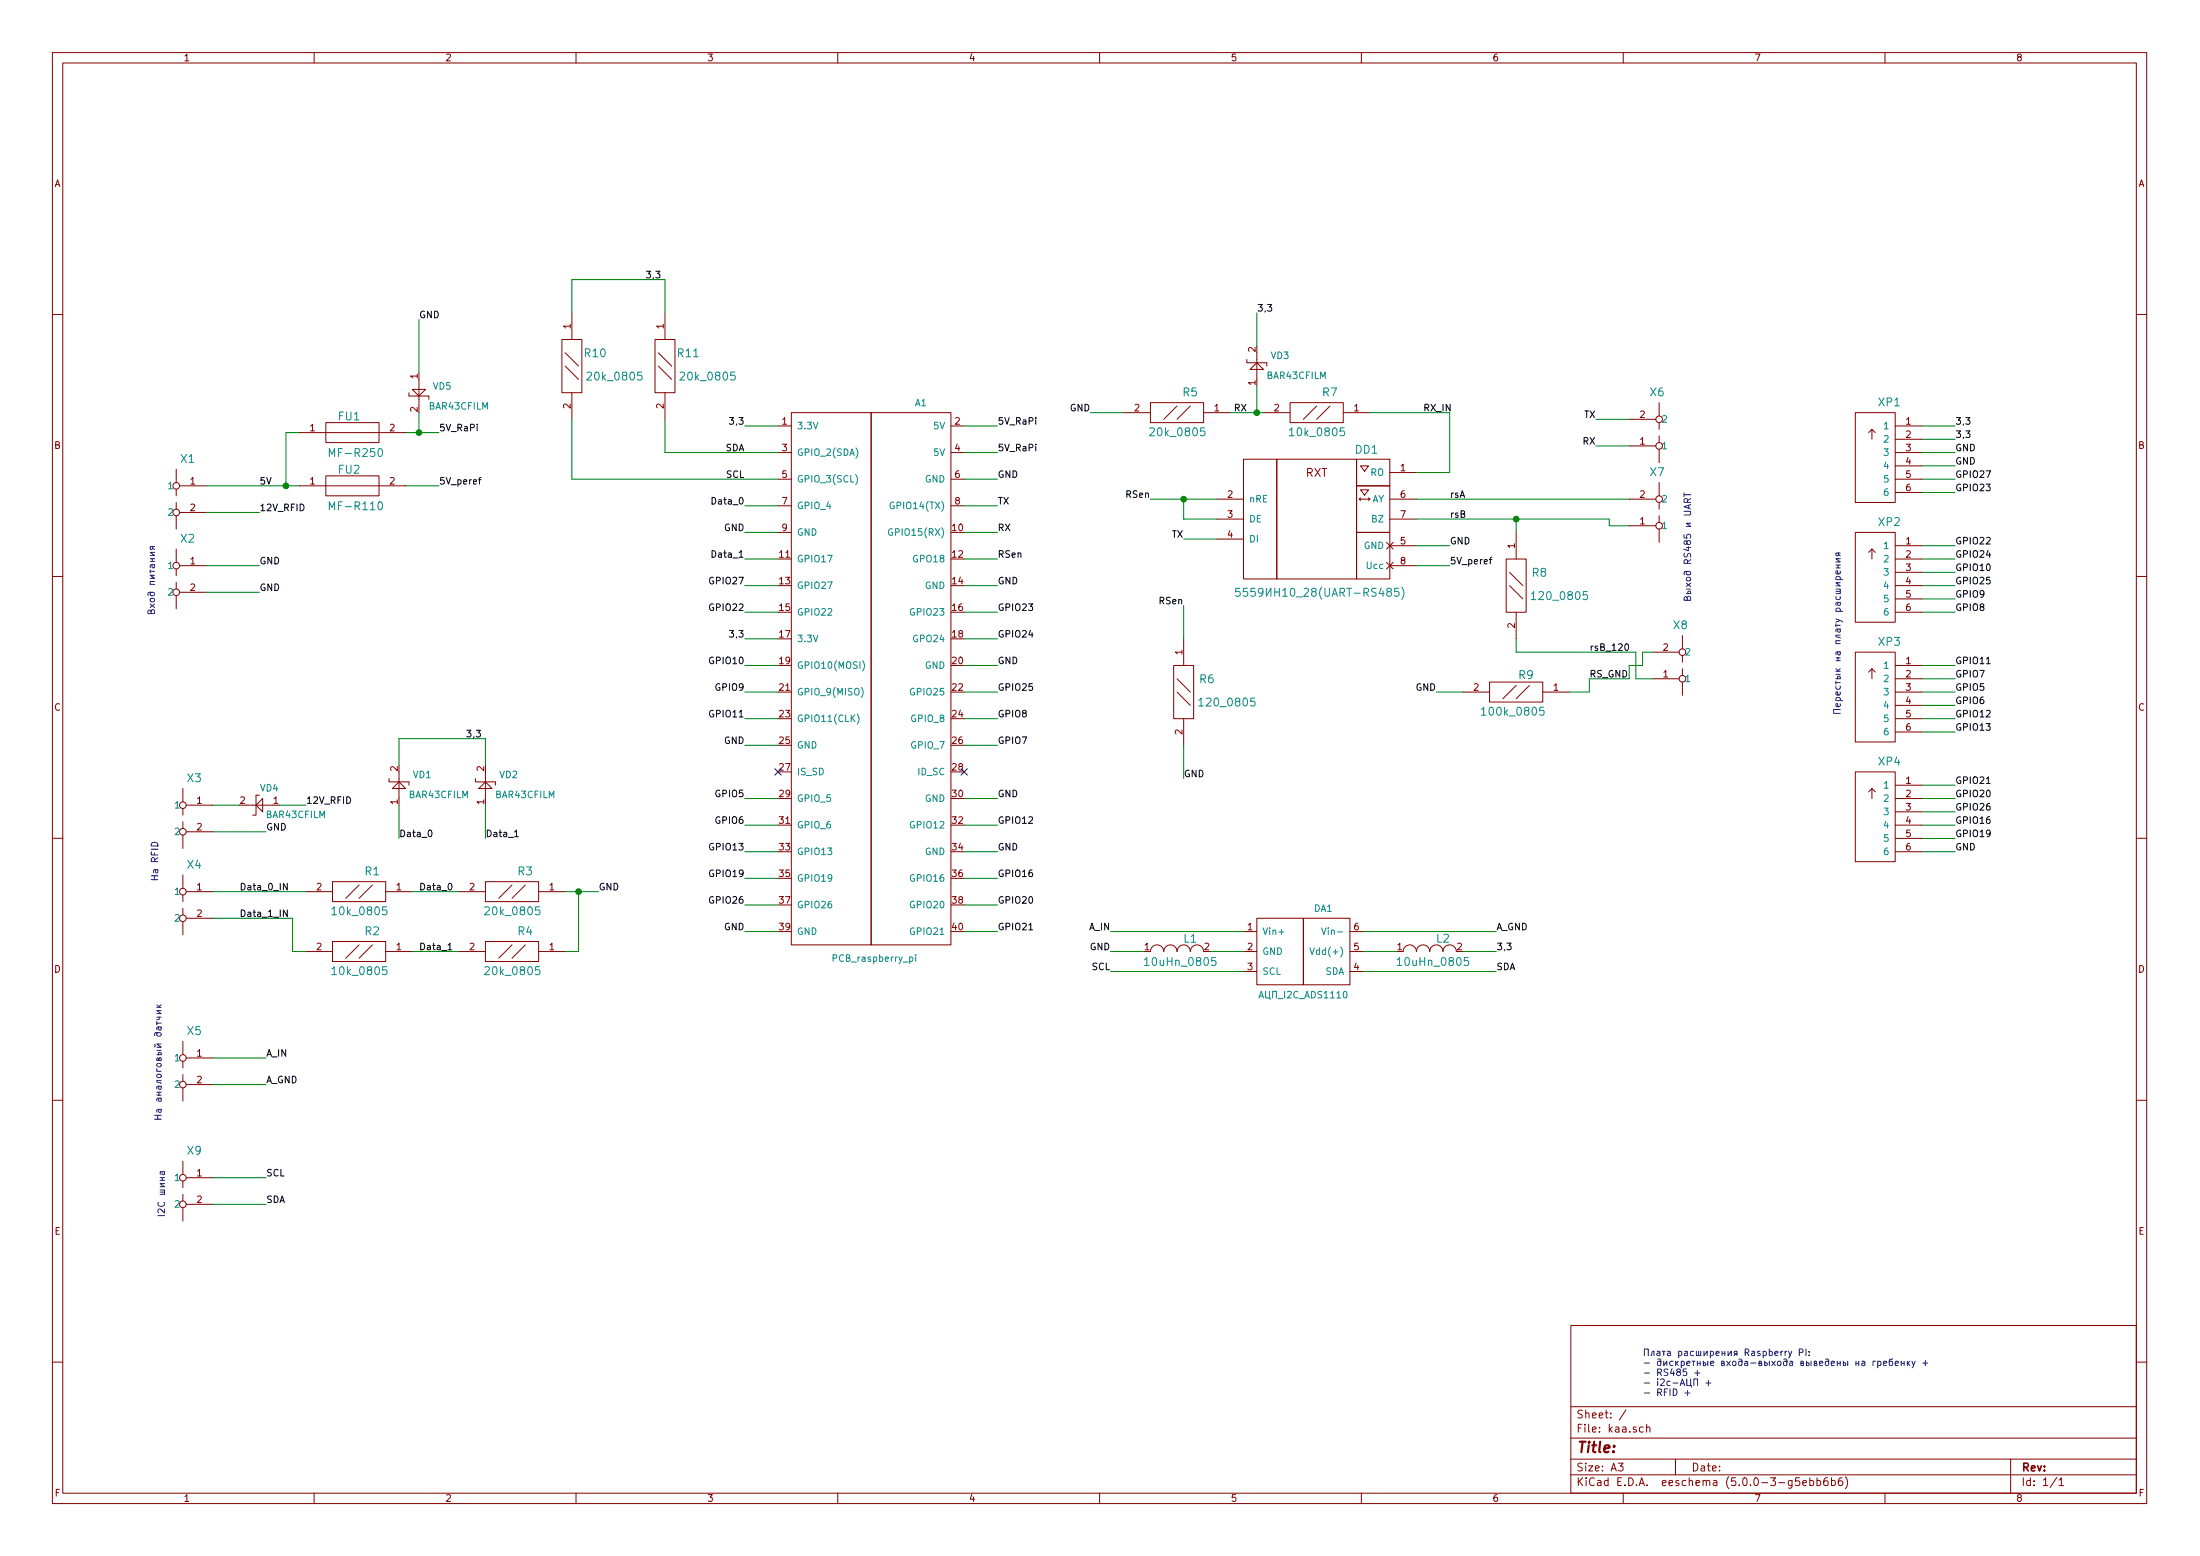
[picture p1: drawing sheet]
<svg xmlns="http://www.w3.org/2000/svg" width="420mm" height="297mm" viewBox="0 0 420 297" stroke-linecap="round" stroke-linejoin="round" font-family="sans-serif">
<g fill="none" stroke="#840000" stroke-width=".19">
<path d="M10 10h400v277h-400zM12 12h396v273.1h-396zM60 10v2M110 10v2M160 10v2M210 10v2M260 10v2M310 10v2M360 10v2M109.2 59.7v5.1M127 59.7v5.1M10 60h2"/>
<path d="M78.1 75v.6h3.8v.6M78.7 74.3h2.6l-1.3 1.3zM80 72.4v5.1M107.3 64.8h3.8v10.2h-3.8zM107.9 67.3l2.6 2.6M107.9 69.9l2.6 2.5M109.2 75v5M125.1 64.8h3.8v10.2h-3.8zM125.7 67.3l2.6 2.6M125.7 69.9l2.6 2.5M127 75v5M151.1 78.8h15.3v101.6h-15.3z"/>
<path d="M166.4 78.8h15.2v101.6h-15.2zM214.6 78.8h5.1M219.7 76.9h10.2v3.8h-10.2zM224.8 77.5l-2.6 2.5M227.3 77.5l-2.5 2.5M229.9 78.8h5M238.1 68.6v.7h3.8v.6M238.8 70.5l1.2-1.2 1.3 1.2zM240 67.3v5.1M241.3 78.8h5.1M246.4 76.9h10.1v3.8h-10.1zM251.5 77.5l-2.6 2.5"/>
<path d="M254 77.5l-2.5 2.5M256.5 78.8h5.1M316.9 76.9v2.5M354.3 78.8h7.6v17.1h-7.6zM408 60h2M33.7 89.6v2.5M33.7 93.4v1.3M33.7 95.9v1.3M33.7 98.5v2.5M34.3 92.7h5.1M34.3 97.8h5.1M57.1 92.7h20.4"/>
<path d="M57.1 82.6h20.4M62.2 80.7h10.2v3.8h-10.2zM62.2 90.8h10.2v3.9h-10.2zM148.6 81.3h2.5M148.6 86.4h2.5M148.6 91.5h2.5M148.6 96.6h2.5M181.6 81.3h2.5M181.6 86.4h2.5M181.6 91.5h2.5M181.6 96.6h2.5M232.4 95.3h5.1"/>
<path d="M232.4 99.1h5.1M237.5 87.7h6.3v22.8h-6.3zM243.8 87.7h15.3v22.8h-15.3zM259.1 92.7h6.3v8.9h-6.3zM259.1 87.7h6.3v5h-6.3zM259.8 93.5h1.6l-.8 1zM259.8 88.9h1.6l-.8 1.1zM259.8 95l-.2 .3M261.4 95l.2 .3h-2l.2 .2M265.4 90.2h5.1M265.4 95.3h5.1M265.4 99.1h5.1"/>
<path d="M311.1 95.3h5.1M311.1 85.1h5.1M311.1 80h5.1M316.9 80.7v1.3M316.9 83.2v1.3M316.9 85.8v2.5M316.9 92.1v2.6M316.9 95.9v1.3M316.9 98.5v1.2M357.5 82l-.6 .6M357.5 82v1.9M357.5 82l.6 .6"/>
<path d="M361.9 81.3h5.1M361.9 86.4h5.1M361.9 91.5h5.1M361.9 83.9h5.1M361.9 88.9h5.1M361.9 94h5.1M10 110h2M33.7 104.8v2.6M33.7 108.6v1.3M33.7 111.2v1.2M33.7 113.7v2.5M34.3 108h5.1"/>
<path d="M34.3 113.1h5.1M148.6 101.6h2.5M232.4 102.9h5.1M259.1 101.6h6.3v8.9h-6.3zM264.8 103.5l1.3 1.3M264.8 107.4l1.3 1.2M265.4 108h5.1M265.4 104.2h5.1M266.1 103.5l-1.3 1.3M266.1 107.4l-1.3 1.2M287.7 106.7h3.8v10.2h-3.8zM288.3 109.3l2.5 2.5"/>
<path d="M288.3 111.8l2.5 2.5M289.6 101.6v5.1M289.6 116.9v5.1M311.1 100.4h5.1M316.9 101v2.5M354.3 101.6h7.6v17.2h-7.6zM357.5 104.8v1.9M357.5 104.8l-.6 .6M357.5 104.8l.6 .6M361.9 104.2h5.1M361.9 106.7h5.1M361.9 109.3h5.1"/>
<path d="M361.9 111.8h5.1M361.9 114.3h5.1M361.9 116.9h5.1M408 110h2M224.2 127h3.8v10.2h-3.8zM224.8 129.6l2.5 2.5M224.8 132.1l2.5 2.6M226.1 122v5M226.1 137.2v5.1M279.4 132.1h5.1M284.5 130.2h10.1v3.8h-10.1zM289.6 130.8l-2.6 2.6"/>
<path d="M292.1 130.8l-2.5 2.6M294.6 132.1h5.1M315.6 129.6h5.1M315.6 124.5h5.1M321.3 121.3v2.6M321.3 125.1v1.3M321.3 127.7v1.2M321.3 130.2v2.6M354.3 124.5h7.6v17.1h-7.6zM357.5 127.7v1.9M357.5 127.7l-.6 .6M357.5 127.7l.6 .6"/>
<path d="M361.9 132.1h5.1M361.9 129.6h5.1M361.9 127h5.1M361.9 134.7h5.1M361.9 137.2h5.1M361.9 139.7h5.1M34.9 150.5v2.6M34.9 154.3v1.3M34.9 156.9v1.3M34.9 159.4v2.6M35.6 153.7h5M35.6 158.8h5"/>
<path d="M47 153.7h5.1M49.5 151.8h-.6v3.8h-.6M50.2 152.4v2.6l-1.3-1.3zM74.3 148.6v.7h3.8v.6M76.2 149.3l1.3 1.2h-2.6zM76.2 147.4v5M90.8 148.6v.7h3.8v.6M92.7 149.3l1.3 1.2h-2.6zM92.7 147.4v5M354.3 147.4h7.6v17.1h-7.6zM357.5 150.5v1.9M357.5 150.5l-.6 .7"/>
<path d="M357.5 150.5l.6 .7M361.9 149.9h5.1M361.9 152.4h5.1M361.9 155h5.1M361.9 157.5h5.1M10 160h2M34.9 167v2.6M34.9 170.9v1.2M34.9 173.4v1.3M34.9 175.9v2.6M35.6 170.2h5M35.6 175.3h5"/>
<path d="M58.4 170.2h5.1M63.5 168.3h10.2v3.8h-10.2zM63.5 179.7h10.2v3.9h-10.2zM68.6 168.9l-2.6 2.6M71.1 168.9l-2.5 2.6M73.7 170.2h5M87.6 170.2h5.1M92.7 168.3h10.2v3.8h-10.2zM92.7 179.7h10.2v3.9h-10.2zM97.8 168.9l-2.6 2.6M100.3 168.9l-2.5 2.6M102.9 170.2h5"/>
<path d="M237.5 177.8h2.5M240 175.3h8.9v12.7h-8.9zM248.9 175.3h8.9v12.7h-8.9zM257.8 177.8h2.5M361.9 160.1h5.1M361.9 162.6h5.1M408 160h2M34.9 198.8v2.5M58.4 181.6h5.1M68.6 180.4l-2.6 2.5M71.1 180.4l-2.5 2.5M73.7 181.6h5"/>
<path d="M87.6 181.6h5.1M97.8 180.4l-2.6 2.5M100.3 180.4l-2.5 2.5M102.9 181.6h5M219.7 181.6a1.27 1.27 0 0 1 1.3-1.2 1.27 1.27 0 0 1 1.2 1.2 1.27 1.27 0 0 1 1.3-1.2 1.27 1.27 0 0 1 1.3 1.2 1.27 1.27 0 0 1 1.3-1.2 1.27 1.27 0 0 1 1.2 1.2 1.27 1.27 0 0 1 1.3-1.2 1.27 1.27 0 0 1 1.3 1.2M237.5 181.6h2.5M237.5 185.5h2.5M257.8 181.6h2.5M257.8 185.5h2.5M268 181.6a1.27 1.27 0 0 1 1.2-1.2 1.27 1.27 0 0 1 1.3 1.2 1.27 1.27 0 0 1 1.3-1.2 1.27 1.27 0 0 1 1.2 1.2 1.27 1.27 0 0 1 1.3-1.2 1.27 1.27 0 0 1 1.3 1.2 1.27 1.27 0 0 1 1.3-1.2 1.27 1.27 0 0 1 1.2 1.2M10 210h2M34.9 202.6v1.3"/>
<path d="M34.9 205.1v1.3M34.9 207.7v2.5M35.6 202h5M35.6 207h5M408 210h2M34.9 221.7v2.5M34.9 225.5v1.2M34.9 228v1.3M34.9 230.5v2.6M35.6 224.8h5M35.6 229.9h5M300 253h108v32.1h-108z"/>
<path d="M10 260h2M300 278.5h108M300 274.5h108M300 268.5h108M309 279.3h1l-.5 .6 .4 .1v.7l-.2 .1-.7-.1M310.5 269.1l-1.2 2M313.8 272.5l-.4-.1-.3 .3 .1 .6 .2 .1 .4-.1M314.5 272.5l.2-.1 .3 .1 .1 .9M314.5 271.9v1.5M320 278.5v3M384 278.5v6.6M408 260h2"/>
<path d="M60 285.1v1.9M110 285.1v1.9M160 285.1v1.9M210 285.1v1.9M260 285.1v1.9M300 281.5h108M310 285.1v1.9M343.7 282.1h-.7l-.1 .7 .2-.1h.5l.1 .3v.5l-.3 .1-.5-.1M344.3 283.1l.7-.1-.1-.3-.4-.1-.2 .2 .1 .7h.5M345.6 282.7l.5-.1 .3 .3-.1 .6-.2 .1-.5-.1M345.6 282.1v1.5M347 282.7l.4-.1 .3 .3-.1 .6-.2 .1-.4-.1"/>
<path d="M347 282.1v1.5M349 282.1l-.4 .1a.96 .96 0 0 0 0 1.4l.5-.1v-.5l-.2-.3h-.5l-.1 .3M349.8 282.7l.4-.1 .3 .3-.1 .6-.2 .1-.4-.1M349.8 282.1v1.5M351.8 282.1a.59 .59 0 0 0-.7 .6l.1 .8 .2 .1 .5-.1v-.5l-.1-.3h-.4l-.3 .3M352.4 281.9a1.71 1.71 0 0 1 0 2.3M360 285.1v1.9M392.8 282l-1.3 2M393.2 282.5l.5-.4v1.5M393.2 283.6h.9"/>
<circle cx="33.7" cy="92.7" r=".63"/>
<circle cx="33.7" cy="97.8" r=".63"/>
<circle cx="316.9" cy="95.3" r=".63"/>
<circle cx="316.9" cy="80" r=".63"/>
<circle cx="316.9" cy="85.1" r=".63"/>
<circle cx="33.7" cy="108" r=".63"/>
<circle cx="33.7" cy="113.1" r=".63"/>
<circle cx="316.9" cy="100.4" r=".63"/>
<circle cx="321.3" cy="124.5" r=".63"/>
<circle cx="321.3" cy="129.6" r=".63"/>
<circle cx="34.9" cy="158.8" r=".63"/>
<circle cx="34.9" cy="153.7" r=".63"/>
<circle cx="34.9" cy="170.2" r=".63"/>
<circle cx="34.9" cy="175.3" r=".63"/>
<circle cx="34.9" cy="202" r=".63"/>
<circle cx="34.9" cy="207" r=".63"/>
<circle cx="34.9" cy="224.8" r=".63"/>
<circle cx="34.9" cy="229.9" r=".63"/>
</g>
<g fill="none" stroke="#0000c2" stroke-width=".19">
<path d="M321.6 97.6h1.1l.2 .2v.3l-.2 .2h-1.1M321.6 94.1v.7M321.6 94.4h1.3M322.3 95.9l-.1-.6-.2-.1h-.3l-.1 .7h1.3M322.5 96.4v.6M322.9 99.9h-.9l.9 .6h-.9M322.9 96.3l-1.3 .4 1.3 .5M322.9 95.2l-.6 .4M28.7 115.3l.8 .7M28.7 108.8v.6M28.7 109.1h.8M28.7 107.2h.8"/>
<path d="M28.7 106.7h.8M28.7 114.3l.6-.1 .2 .3v.3l-.6 .1-.2-.3zM28.8 113.1l-.1 .1v.4l.2 .1 .6-.1-.1-.5h-.9l-.3 .2 .1 .4M28.9 116.7l.2-.3h.3l.1 .2v.5h-1.3l.2-.6 .2-.1 .2 .2 .1 .5M29 107.8v.4l.2 .2 .3-.2v-.4M29.1 106.7v.5M29.2 104.4l-.1 .4h-.4v-.4h.8M29.2 104.6l.3 .3M29.5 111h-.8v.6h.8M29.5 109.8h-.8l.8 .6h-.8M29.5 107.8l-.8 .1v.4M29.5 105.4h-.8l.8 .7h-.8"/>
<path d="M29.5 115.3l-.8 .7M321.6 102.1v.6h.6l-.1-.5 .3-.2h.3l.2 .2-.1 .5M350.6 118.1l1.2 .5 .1 .2M350.6 112.5h.9v.8h-.9M350.6 119.1v.6M350.6 119.4h.9M350.6 116.7h1.3M350.6 112.9h.9M350.6 110.7h1.3M350.6 108.4h.9M350.6 107.9h.9M350.7 116.7l-.1-.4 .3-.2 .5 .1v.5"/>
<path d="M350.7 113.9l-.1 .3 .3 .3 .5-.2v-.4M350.7 110.7l-.1-.4 .3-.3 .5 .2v.5M350.9 115l.1 .4 .2 .2h.2v-.6M351 107.9v.5M351.1 105.6l-.1 .5h-.3l-.1-.5h.9M351.1 105.8l.4 .3M351.4 109l.1 .4-.2 .2-.6-.1v-.5h.2l.1 .6M351.5 115l-.8 .1v.5M351.5 111.3h-.9l.9 .5h-.9M351.5 106.7h-.9l.9 .6h-.9M351.5 118.5l-.9 .3M350.6 129.6h.9l-.1-.5h-.4l-.1 .5"/>
<path d="M350.6 133.7h1.3M350.6 130v.6M350.6 130.3h.9M350.6 128.7h.9M350.6 128.1h.9M350.6 127.6l.5 .5M350.6 126.1h.9M350.6 125.6h.9M350.7 133.7l-.1-.3 .3-.2 .5 .1v.4M350.7 131l-.1 .3 .3 .3 .5-.1v-.5M350.9 124.4l.3 .7 .2-.1v-.6M350.9 120.1l.1 .4 .2 .2 .2-.1v-.5"/>
<path d="M351 125.6v.5M351.4 134.4l.1 .3-.2 .2-.6-.1v-.4l.2-.1 .1 .6M351.4 132.1l.1 .4-.2 .2-.6-.1v-.5h.2l.1 .6M351.5 135.4h-1.3v.8h1.3M351.5 124.4l-.8 .1v.5M351.5 122.3h-.9v.6h.9M351.5 121.2h-.9l.1 .3 .6 .2 .2 .1M351.5 120.1l-.8 .1v.4M351.5 127.6l-.5 .4M28.9 162.6v.6h1.2M28.9 162.1h1.2M29.1 160.9a.67 .67 0 0 1 .7-.1 .67 .67 0 0 1 .3 .7h-1.2z"/>
<path d="M29.5 162.8v.4M29.5 199.4l.1 .2-.1 .3M29.9 195v.6M29.9 195.3h.9M29.9 194.2h.9M29.9 192.3h.9M29.9 191.8l.5 .5M30.1 197.1l-.2 .2 .1 .4 .2 .1 .5-.1 .1-.3-.1-.2-.9-.1-.3 .3 .1 .3M30.3 196l.2 .7 .2-.1v-.6M30.4 194.2v.4l-.5 .1M30.8 199.3h-.9l.9 .6h-.9M30.8 196l-.8 .1v.5"/>
<path d="M30.8 192.9h-.9l.9 .6h-.9M30.8 191.8l-.5 .4M29.5 213.7h1.3M29.5 212.9h1.3M29.9 204v.5h.9M29.9 201.4h.9l-.1-.4h-.4v.4M29.9 209.1h.9M29.9 208.5h.9M29.9 200.5h.9M30 205.2l.7-.1 .1 .2-.1 .3-.5 .1-.3-.2zM30 203.1h.7l.1 .1-.1 .3-.5 .2-.3-.3zM30.1 212.9v.8"/>
<path d="M30.3 211.8l.2 .6 .2-.1v-.5M30.3 209.6v.5l.2 .1h.2v-.6M30.3 207.4v.4l.2 .2 .3-.2-.1-.4M30.4 202.1l.2-.2 .2 .2v.3h-.9l.1-.4h.3l.1 .4M30.4 208.5v.6M30.8 211.8h-.8v.5M30.8 209.6l-.8 .1v.5M30.8 207.4h-.8v.5M30.8 206.3h-.9l.1 .3 .6 .1 .2 .2M30.6 227.2h.8v.8h-.8M30.6 227.6h.8M30.6 225.3h.8"/>
<path d="M30.6 224.8h.8M30.9 223.7v.4l.2 .1h.3v-.5M31 224.8v.5M31.4 225.9h-.8l.8 .7h-.8M31.4 223.7h-.8v.5M314 258.8v-1.3h.8v1.3M316.6 259.5l.4-.1 .2 .3-.1 .9-.1 .1-.3-.1-.2-.1 .1-.5 .2-.1 .4 .1M319.5 259.9h-.4l-.2 .2 .1 .5h.5M320 259.9v.8M320.5 259.9l-.5 .4M321.1 259.9h.3l.3 .2-.1 .5h-.5M321.1 259.9v1.2"/>
<path d="M323.4 259.9v.8M324.2 259.9v.8M324.7 259.9v.8M325.3 259.9v.8l.4-.1v-.4h-.4M325.4 257.9v.9l.6-.9v.9M326.2 259.9v.8M326.6 258l.4-.1 .2 .3-.1 .5h-.5M326.6 257.9v1.3M327.7 258.4l.6-.1v-.3l-.4-.1-.2 .2 .1 .6h.5M328.9 258.4h.5M328.9 257.9v.9M329.4 257.9v.9"/>
<path d="M329.8 259.9l.7 .8M330 257.9v.9l.6-.9v.9M330.5 259.9l-.7 .8M331 259.9h.3l.2 .2-.1 .5-.3 .1-.2-.2zM331.5 258.4l-.3 .4M331.7 258.4h-.5v-.4l.5-.1v.9M332.1 259.5l.3-.1 .3 .3v.8l-.3 .2-.3-.1-.1-.1 .1-.6h.4l.2 .1M333.2 259.9h.5l.1 .8M333.3 258.2l.7-.1v-.5l-.7-.1v1.3M333.6 258.2l.4 .6M334.6 258h.5v.8M335.1 258.3h-.4l-.2 .2 .2 .3 .4-.1"/>
<path d="M336.1 258l-.3-.1-.2 .2 .1 .2 .4 .1v.3h-.5M336.7 258l.4-.1 .2 .3-.1 .5h-.5M336.7 257.9v1.3M337 259.9v.8l.5-.1v-.4h-.5M337.9 258l.4-.1 .2 .3-.1 .5h-.5M337.9 257.5v1.3M337.9 259.9v.8M338.4 259.9l.6 .8M339 258.4l.6-.1-.1-.3-.3-.1-.2 .2v.6h.5M339 259.9l-.6 .8M339.6 259.9h.3l.2 .2-.1 .5-.3 .1-.3-.2zM340.1 257.9v.9"/>
<path d="M340.5 257.9l-.4 .3M340.7 259.5l.3-.1 .3 .3v.8l-.3 .2-.3-.1-.1-.1 .1-.6h.4l.2 .1M340.9 257.9v.9M341.3 257.9l-.4 .3M341.6 257.9l.3 .9M341.8 259.9h.5l.1 .8M342.2 257.9l-.4 1.2-.2 .1M343.6 258.2l.6-.1 .1-.5-.7-.1v1.3M344.9 257.5v1.3M345 259.9v.8l.4-.1v-.4h-.4M345.5 258.7v.1M345.5 258v.1"/>
<path d="M345.9 259.9v.8M348.6 259.5l.4-.1 .2 .3v.9l-.2 .1-.3-.1-.1-.1v-.5l.2-.1 .4 .1M350.9 259.9v.8M351.4 259.9v.8M352 259.9v.8l.5-.1v-.4h-.5M352.9 259.9v.8M354.5 259.9v.8M355 259.9v.8M355.6 259.9h.5l.1 .8M358.2 259.9h-.5v.8M358.6 259.9h.4l.2 .2-.1 .5h-.5M358.6 259.9v1.2"/>
<path d="M361.5 259.4l-.6 .1-.1 .2 .1 .9 .1 .1 .3-.1 .2-.1-.1-.5-.2-.1-.4 .1M363.1 259.9v.8M363.7 259.9v.8M364.3 259.9v.8M364.7 259.9l-.4 .4M365.2 259.9l.3 .8M365.8 259.9l-.5 1.1-.1 .1M367.7 259.7v1M314 260.2h1M319.5 264h1M320.2 260.2l.3 .5M320.9 264.5l.4-1.3 .4 1.3"/>
<path d="M321 264.1h.6M321.8 265.9h1M322.1 260.3l.7-.1-.1-.3h-.3l-.3 .1 .1 .6h.5M322.1 263.2v1.3h.9v.3M322.3 265.4v1M322.9 263.2v1.3M323.5 264.5v-1.3h.7v1.3M323.7 262.1h.9M324.2 260.3h.5M324.2 261.6v1M325.8 264h.9M326.3 263.5v1"/>
<path d="M326.7 260.3l.6-.1-.1-.3h-.3l-.2 .1v.6h.5M328.8 260.3l.4-.1v-.3h-.4v.8h.4l.2-.2-.3-.2M333.8 260.2h-.5l-.1 .2v.2h.6M334.4 260.2h1M335.9 260.3l.5-.1v-.3h-.5v.8h.4l.2-.2-.3-.2M342.4 260.2h-.5l-.1 .2v.2h.6M343.9 260.3l.4-.1v-.3h-.4v.8h.4l.2-.2-.3-.2M346.5 260.3l.4-.1v-.3h-.4v.8h.3l.2-.2-.2-.2M347.5 260.3l.6-.1v-.3h-.4l-.2 .1v.6h.6M349.7 260.3l.6-.1v-.3h-.4l-.2 .1 .1 .6h.5M350.9 260.3h.5M354.5 260.3h.5"/>
<path d="M356.2 260.2h-.5l-.2 .2 .1 .2h.6M359.7 260.3l.6-.1-.1-.3h-.3l-.2 .1 .1 .6h.4M361.9 260.3l.7-.1-.1-.3h-.4l-.2 .1 .1 .6h.5M363.1 260.3h.6M364.4 260.2l.3 .5M367.2 260.2h1"/>
</g>
<g fill="none" stroke="#008484" stroke-width=".19">
<path d="M122.6 71h-.8l-.1 .7 .3-.1 .5 .1 .1 .2v.5l-.3 .2-.6-.2M140.3 71h-.7l-.1 .7 .3-.1 .5 .1 .1 .2-.1 .5-.2 .2-.6-.2M62.9 87.2v-1.6l.5 1.1 .5-1.1v1.6M62.9 97.3v-1.5l.5 1.1 .5-1.1v1.5M72.3 85.8l.2-.2a.82 .82 0 0 1 .6 .7 .82 .82 0 0 1-.3 .8l-.1 .1a.86 .86 0 0 1-.4-1.4zM72.3 95.9l.2-.1a.82 .82 0 0 1 .6 .6 .82 .82 0 0 1-.3 .8l-.1 .1a.86 .86 0 0 1-.4-1.4zM163.4 90.6a1.47 1.47 0 0 1 0 1.9M170.7 95.9a.59 .59 0 0 0-.7 .6 .59 .59 0 0 0 .7 .6l.1-.5h-.3M230 81.7h-.7l-.1 .7 .3-.1h.5l.1 .2-.1 .5-.2 .2-.6-.2M246.3 82.1l.4-.4v1.5M246.3 83.2h.8M256.7 81.7h-.7l-.1 .7 .2-.1h.5l.2 .2-.1 .5-.2 .2-.6-.2"/>
<path d="M170.4 101a.59 .59 0 0 0-.7 .6 .59 .59 0 0 0 .7 .5l.1-.4h-.3M236.8 112.3h-.8v.7l.2-.1h.5l.2 .3-.1 .5-.2 .1-.6-.1M238.2 112.3h-.7l-.1 .7 .2-.1h.6l.1 .3-.1 .5-.2 .1-.6-.1M265.2 112.9l-.4-.2 .1-.3 .3-.1 .5 .1v.4l-.7 .2-.2 .2 .1 .5 .3 .1h.4l.1-.3v-.4l-.3-.2M267.1 112.3h-.7l-.1 .7 .2-.1h.5l.2 .3-.1 .5-.2 .1-.6-.1M267.7 112.1a1.78 1.78 0 0 1 0 2.3M292.5 113.4l.4-.5v1.6M292.5 114.5h.8M163.7 136.3a1.47 1.47 0 0 1 0 1.9M164.5 131.2a1.47 1.47 0 0 1 0 2M164.7 126.1a1.4 1.4 0 0 1 0 2M229 133.7l.4-.4v1.5"/>
<path d="M229 134.8h.8M282.9 135.4l.5-.4v1.5M282.9 136.5h.9M294.8 135h-.7l-.1 .7 .3-.1h.5l.1 .3-.1 .5-.2 .1-.6-.1M63.4 173.5l.4-.4v1.5M63.4 174.6h.9M73.8 173.1h-.7l-.1 .7 .3-.1h.5l.1 .3-.1 .5-.2 .1-.6-.1M103 173.1h-.7l-.1 .7 .3-.1h.5l.1 .3-.1 .5-.2 .1-.6-.1M244.2 177.9h1M252.4 177.1l.4 1.3 .5-1.3M63.4 185l.4-.5v1.6M63.4 186.1h.9"/>
<path d="M73.8 184.5h-.7l-.1 .8 .3-.2 .5 .1 .1 .2-.1 .5-.2 .2-.6-.2M103 184.5h-.7l-.1 .8 .3-.2 .5 .1 .1 .2-.1 .5-.2 .2-.6-.2M173.7 182.7h.4l.2 .2-.1 .6h-.5M174.9 182.3v.1M174.9 182.7v.8M218.6 183.2l.4-.4v1.5M218.6 184.3h.9M232.2 182.8h-.8v.7l.2-.1h.5l.1 .3v.5l-.2 .1h-.4l-.2-.1M240.4 190.5l.5-1.3 .4 1.3M240.6 190.2h.6M241.7 189.2v1.3h.9v.3M250.2 180.9l.4 1.3 .4-1.3"/>
<path d="M255.3 189.6l.4-.4v1.3M255.3 190.5h.7M256.6 189.4l.2-.2a.67 .67 0 0 1 .5 .7 .67 .67 0 0 1-.5 .6l-.3-.5zM266.9 183.2l.4-.4v1.5M266.9 184.3h.8M280.4 182.8h-.7l-.1 .7 .2-.1h.5l.2 .3-.1 .5-.2 .1h-.4l-.2-.1"/>
</g>
<g fill="none" stroke="#008400" stroke-width=".19">
<path d="M109.2 59.7v-6.3h17.8v6.3M240 59.7v6.4M80 61v10.2M80 78.8v3.8M208.3 78.8h6.3M234.9 78.8h6.4M240 73.7v5.1M261.6 78.8h15.3v11.4h-6.4M39.4 92.7h17.7M39.4 97.8h10.1M57.1 82.6h-2.5v10.1M77.5 82.6h6.3"/>
<path d="M77.5 92.7h6.3M109.2 80v11.5h39.4M127 80v6.4h21.6M142.2 81.3h6.4M142.2 96.6h6.4M184.1 81.3h6.4M184.1 86.4h6.4M184.1 91.5h6.4M184.1 96.6h6.4M219.7 95.3h12.7M226.1 95.3v3.8h6.3M270.5 99.1h36.8v1.3h3.8"/>
<path d="M270.5 95.3h40.6M289.6 99.1v2.5M304.8 85.1h6.3M304.8 80h6.3M367 81.3h6.4M367 86.4h6.4M367 91.5h6.4M367 83.9h6.4M367 88.9h6.4M367 94h6.4M39.4 108h10.1M39.4 113.1h10.1"/>
<path d="M142.2 101.6h6.4M142.2 111.8h6.4M142.2 106.7h6.4M142.2 116.9h6.4M184.1 101.6h6.4M184.1 111.8h6.4M184.1 106.7h6.4M184.1 116.9h6.4M226.1 102.9h6.3M226.1 115.6v6.4M270.5 108h6.4M270.5 104.2h6.4"/>
<path d="M367 111.8h6.4M367 104.2h6.4M367 106.7h6.4M367 116.9h6.4M367 109.3h6.4M367 114.3h6.4M142.2 127h6.4M142.2 132.1h6.4M142.2 122h6.4M142.2 137.2h6.4M184.1 127h6.4M184.1 132.1h6.4"/>
<path d="M184.1 122h6.4M184.1 137.2h6.4M274.3 132.1h5.1M289.6 122v2.5h22.8v5.1h3.2M315.6 124.5h-1.9v2.5h-2.6v2.6h-7.6v2.5h-3.8M367 127h6.4M367 132.1h6.4M367 129.6h6.4M367 137.2h6.4M367 134.7h6.4M367 139.7h6.4M40.6 158.8h10.2"/>
<path d="M40.6 153.7h5.1M53.3 153.7h5.1M76.2 146.1v-5.1h16.5v5.1M76.2 153.7v6.4M92.7 153.7v6.4M142.2 152.4h6.4M142.2 142.3h6.4M142.2 157.5h6.4M184.1 152.4h6.4M184.1 142.3h6.4M184.1 157.5h6.4M226.1 142.3v6.3"/>
<path d="M367 152.4h6.4M367 157.5h6.4M367 149.9h6.4M367 155h6.4M40.6 170.2h17.8M40.6 175.3h15.3v6.3h2.5M78.7 170.2h8.9M107.9 170.2h6.4M110.5 170.2v11.4h-2.6M142.2 162.6h6.4M142.2 177.8h6.4M142.2 167.7h6.4"/>
<path d="M142.2 172.8h6.4M184.1 162.6h6.4M184.1 177.8h6.4M184.1 167.7h6.4M184.1 172.8h6.4M212.1 177.8h25.4M260.3 177.8h25.4M367 162.6h6.4M367 160.1h6.4M78.7 181.6h8.9M212.1 181.6h6.3M212.1 185.5h25.4"/>
<path d="M231.1 181.6h6.4M260.3 181.6h6.4M260.3 185.5h25.4M279.4 181.6h6.3M40.6 202h10.2M40.6 207h10.2M40.6 224.8h10.2M40.6 229.9h10.2"/>
</g>
<g fill="#008400" stroke="#008400" stroke-width=".25">
<circle cx="54.6" cy="92.7" r=".51"/>
<circle cx="289.6" cy="99.1" r=".51"/>
<circle cx="226.1" cy="95.3" r=".51"/>
<circle cx="110.5" cy="170.2" r=".51"/>
<circle cx="240" cy="78.8" r=".51"/>
<circle cx="80" cy="82.6" r=".51"/>
</g>
<g fill="none" stroke="#000" stroke-width=".19">
<path d="M91.4 91.6h.5M91.9 91.1l-.3 .2v1.1M284.4 106.8h.5M284.9 106.4l-.3 .2v1.1M310.4 123l.2-.1a.69 .69 0 0 1 .4 .6 .69 .69 0 0 1-.4 .7l-.3-.5zM379.4 126.7h.7M81.9 158.6l.2-.1a.67 .67 0 0 1 .4 .6 .67 .67 0 0 1-.4 .6l-.3-.5zM98.3 159.7h.7M379.4 149.6h.7M54.9 168.6v1.3l-.8-1.3v1.3M54.9 173.7v1.3l-.8-1.3v1.3M85.7 168.7l.2-.1a.67 .67 0 0 1 .4 .7 .67 .67 0 0 1-.4 .6l-.3-.5z"/>
<path d="M196.5 177.5h.7M85.6 181.3h.7"/>
</g>
<path d="M148 146.7l1.2 1.3M149.2 146.7l-1.2 1.3M183.5 146.7l1.3 1.3M184.8 146.7l-1.3 1.3" fill="none" stroke="#000084" stroke-width=".19"/>
<text font-size="2.8" fill="#840000" x="301" y="277.3">Title:</text>
<g font-size="2.1" fill="#008484">
<text x="111.7" y="68.2">R10</text>
<text x="129.5" y="68.2">R11</text>
<text x="112.6" y="72.6">20k_0805</text>
<text x="130.4" y="72.6">20k_0805</text>
<text x="226" y="75.7">R5</text>
<text x="252.6" y="75.7">R7</text>
<text x="315.2" y="75.7">X6</text>
<text x="358.8" y="77.6">XP1</text>
<text x="64.7" y="80.2">FU1</text>
<text x="220.1" y="83.3">20k_0805</text>
<text x="246.8" y="83.3">10k_0805</text>
<text x="34.5" y="88.4">X1</text>
<text x="63.5" y="87.2">MF-R250</text>
<text x="258.9" y="86.6">DD1</text>
<text x="64.7" y="90.4">FU2</text>
<text x="315.2" y="90.9">X7</text>
<text x="63.5" y="97.4">MF-R110</text>
<text x="358.8" y="100.4">XP2</text>
<text x="34.5" y="103.6">X2</text>
<text x="239.5" y="113.9">555910_28(UART-RS485)</text>
<text x="292.7" y="110.1">R8</text>
<text x="293.1" y="114.5">120_0805</text>
<text x="319.6" y="120.1">X8</text>
<text x="358.8" y="123.3">XP3</text>
<text x="229.2" y="130.4">R6</text>
<text x="290.1" y="129.6">R9</text>
<text x="229.6" y="134.9">120_0805</text>
<text x="283.6" y="136.6">100k_0805</text>
<text x="35.8" y="149.3">X3</text>
<text x="358.8" y="146.1">XP4</text>
<text x="35.8" y="165.8">X4</text>
<text x="69.7" y="167.1">R1</text>
<text x="99" y="167.1">R3</text>
<text x="63.9" y="174.7">10k_0805</text>
<text x="69.7" y="178.5">R2</text>
<text x="93.1" y="174.7">20k_0805</text>
<text x="99" y="178.5">R4</text>
<text x="226.1" y="179.9">L1</text>
<text x="274.3" y="179.9">L2</text>
<text x="219.2" y="184.4">10uHn_0805</text>
<text x="267.5" y="184.4">10uHn_0805</text>
<text x="63.9" y="186.1">10k_0805</text>
<text x="93.1" y="186.1">20k_0805</text>
<text x="35.8" y="197.6">X5</text>
<text x="35.8" y="220.4">X9</text>
</g>
<g font-size="2.1" fill="#840000">
<text x="249.4" y="91">RXT</text>
<text x="301" y="273.5">File: kaa.sch</text>
<text x="301" y="270.8">Sheet: /</text>
<text x="301" y="280.9">Size: A3</text>
<text x="323" y="280.9">Date:</text>
<text x="386" y="280.9">Rev:</text>
<text x="301" y="283.7">KiCad E.D.A. eeschema (5.0.0-3-g5ebb6b6)</text>
<text x="386" y="283.7">Id: 1/1</text>
</g>
<g font-size="1.8" fill="#840000">
<text x="35" y="11.7">1</text>
<text x="85" y="11.7">2</text>
<text x="135" y="11.7">3</text>
<text x="185" y="11.7">4</text>
<text x="235" y="11.7">5</text>
<text x="285" y="11.7">6</text>
<text x="335" y="11.7">7</text>
<text x="385" y="11.7">8</text>
<text x="10.4" y="35.7">A</text>
<text x="408.4" y="35.7">A</text>
<text x="109" y="62.7" transform="rotate(-90 109 62.7)">1</text>
<text x="126.7" y="62.7" transform="rotate(-90 126.7 62.7)">1</text>
<text x="239.8" y="67.2" transform="rotate(-90 239.8 67.2)">2</text>
<text x="79.8" y="72.3" transform="rotate(-90 79.8 72.3)">1</text>
<text x="109" y="78" transform="rotate(-90 109 78)">2</text>
<text x="126.7" y="78" transform="rotate(-90 126.7 78)">2</text>
<text x="239.8" y="73.5" transform="rotate(-90 239.8 73.5)">1</text>
<text x="59.2" y="82.3">1</text>
<text x="74.4" y="82.3">2</text>
<text x="79.8" y="78.6" transform="rotate(-90 79.8 78.6)">2</text>
<text x="149.4" y="81.1">1</text>
<text x="182.4" y="81.1">2</text>
<text x="216.7" y="78.5">2</text>
<text x="231.9" y="78.5">1</text>
<text x="243.4" y="78.5">2</text>
<text x="258.6" y="78.5">1</text>
<text x="313.2" y="79.8">2</text>
<text x="364" y="81.1">1</text>
<text x="364" y="83.6">2</text>
<text x="10.4" y="85.7">B</text>
<text x="149.4" y="86.1">3</text>
<text x="182.4" y="86.1">4</text>
<text x="267.5" y="90">1</text>
<text x="313.2" y="84.9">1</text>
<text x="364" y="86.1">3</text>
<text x="364" y="88.7">4</text>
<text x="408.4" y="85.7">B</text>
<text x="36.3" y="92.5">1</text>
<text x="59.2" y="92.5">1</text>
<text x="74.4" y="92.5">2</text>
<text x="149.4" y="91.2">5</text>
<text x="182.4" y="91.2">6</text>
<text x="234.5" y="95">2</text>
<text x="267.5" y="95">6</text>
<text x="313.2" y="95">2</text>
<text x="364" y="91.2">5</text>
<text x="364" y="93.8">6</text>
<text x="36.3" y="97.6">2</text>
<text x="149.4" y="96.3">7</text>
<text x="149.4" y="101.4">9</text>
<text x="181.9" y="101.4">10</text>
<text x="182.4" y="96.3">8</text>
<text x="234.5" y="98.8">3</text>
<text x="267.5" y="98.8">7</text>
<text x="313.2" y="100.1">1</text>
<text x="36.3" y="107.7">1</text>
<text x="148.9" y="106.5">11</text>
<text x="181.9" y="106.5">12</text>
<text x="234.5" y="102.7">4</text>
<text x="267.5" y="103.9">5</text>
<text x="267.5" y="107.7">8</text>
<text x="289.3" y="104.7" transform="rotate(-90 289.3 104.7)">1</text>
<text x="364" y="103.9">1</text>
<text x="364" y="106.5">2</text>
<text x="36.3" y="112.8">2</text>
<text x="148.9" y="111.5">13</text>
<text x="181.9" y="111.5">14</text>
<text x="364" y="109">3</text>
<text x="364" y="111.5">4</text>
<text x="148.9" y="116.6">15</text>
<text x="181.9" y="116.6">16</text>
<text x="289.3" y="119.9" transform="rotate(-90 289.3 119.9)">2</text>
<text x="364" y="114.1">5</text>
<text x="364" y="116.6">6</text>
<text x="148.9" y="121.7">17</text>
<text x="181.9" y="121.7">18</text>
<text x="225.8" y="125" transform="rotate(-90 225.8 125)">1</text>
<text x="317.7" y="124.2">2</text>
<text x="148.9" y="126.8">19</text>
<text x="148.9" y="131.9">21</text>
<text x="181.9" y="126.8">20</text>
<text x="181.9" y="131.9">22</text>
<text x="281.5" y="131.9">2</text>
<text x="296.7" y="131.9">1</text>
<text x="317.7" y="129.3">1</text>
<text x="364" y="126.8">1</text>
<text x="364" y="129.3">2</text>
<text x="364" y="131.9">3</text>
<text x="10.4" y="135.7">C</text>
<text x="148.9" y="136.9">23</text>
<text x="181.9" y="136.9">24</text>
<text x="364" y="134.4">4</text>
<text x="364" y="136.9">5</text>
<text x="408.4" y="135.7">C</text>
<text x="148.9" y="142">25</text>
<text x="181.9" y="142">26</text>
<text x="225.8" y="140.2" transform="rotate(-90 225.8 140.2)">2</text>
<text x="364" y="139.5">6</text>
<text x="75.9" y="147.2" transform="rotate(-90 75.9 147.2)">2</text>
<text x="92.5" y="147.2" transform="rotate(-90 92.5 147.2)">2</text>
<text x="148.9" y="147.1">27</text>
<text x="181.9" y="147.1">28</text>
<text x="364" y="149.6">1</text>
<text x="37.6" y="153.5">1</text>
<text x="45.9" y="153.5">2</text>
<text x="52.2" y="153.5">1</text>
<text x="75.9" y="153.6" transform="rotate(-90 75.9 153.6)">1</text>
<text x="92.5" y="153.6" transform="rotate(-90 92.5 153.6)">1</text>
<text x="148.9" y="152.2">29</text>
<text x="181.9" y="152.2">30</text>
<text x="364" y="152.2">2</text>
<text x="364" y="154.7">3</text>
<text x="37.6" y="158.5">2</text>
<text x="148.9" y="157.3">31</text>
<text x="181.9" y="157.3">32</text>
<text x="364" y="157.3">4</text>
<text x="364" y="159.8">5</text>
<text x="148.9" y="162.3">33</text>
<text x="148.9" y="167.4">35</text>
<text x="181.9" y="162.3">34</text>
<text x="181.9" y="167.4">36</text>
<text x="364" y="162.3">6</text>
<text x="37.6" y="170">1</text>
<text x="60.5" y="170">2</text>
<text x="75.7" y="170">1</text>
<text x="89.7" y="170">2</text>
<text x="104.9" y="170">1</text>
<text x="148.9" y="172.5">37</text>
<text x="181.9" y="172.5">38</text>
<text x="37.6" y="175">2</text>
<text x="148.9" y="177.6">39</text>
<text x="181.9" y="177.6">40</text>
<text x="238.3" y="177.6">1</text>
<text x="258.6" y="177.6">6</text>
<text x="10.4" y="185.7">D</text>
<text x="60.5" y="181.4">2</text>
<text x="75.7" y="181.4">1</text>
<text x="89.7" y="181.4">2</text>
<text x="104.9" y="181.4">1</text>
<text x="218.6" y="181.4">1</text>
<text x="230" y="181.4">2</text>
<text x="238.3" y="181.4">2</text>
<text x="238.3" y="185.2">3</text>
<text x="258.6" y="185.2">4</text>
<text x="258.6" y="181.4">5</text>
<text x="266.9" y="181.4">1</text>
<text x="278.3" y="181.4">2</text>
<text x="408.4" y="185.7">D</text>
<text x="37.6" y="201.7">1</text>
<text x="37.6" y="206.8">2</text>
<text x="37.6" y="224.6">1</text>
<text x="37.6" y="229.7">2</text>
<text x="10.4" y="235.7">E</text>
<text x="408.4" y="235.7">E</text>
<text x="10.5" y="285.7">F</text>
<text x="35" y="286.7">1</text>
<text x="85" y="286.7">2</text>
<text x="135" y="286.7">3</text>
<text x="185" y="286.7">4</text>
<text x="235" y="286.7">5</text>
<text x="285" y="286.7">6</text>
<text x="335" y="286.7">7</text>
<text x="385" y="286.7">8</text>
<text x="408.5" y="285.7">F</text>
</g>
<g font-size="1.8">
<text x="123.2" y="53.1">3,3</text>
<text x="240" y="59.5">3,3</text>
<text x="80" y="60.7">GND</text>
<text x="83.8" y="82.3">5V_RaPi</text>
<text x="139.8" y="81.1">3,3</text>
<text x="190.5" y="81.1">5V_RaPi</text>
<text x="204.3" y="78.5">GND</text>
<text x="235.6" y="78.5">RX</text>
<text x="271.8" y="78.5">RX_IN</text>
<text x="302.5" y="79.8">TX</text>
<text x="373.4" y="81.1">3,3</text>
<text x="373.4" y="83.6">3,3</text>
<text x="138.5" y="86.1">SDA</text>
<text x="190.5" y="86.1">5V_RaPi</text>
<text x="302.3" y="84.9">RX</text>
<text x="373.4" y="88.7">GND</text>
<text x="373.4" y="86.1">GND</text>
<text x="49.5" y="92.5">5V</text>
<text x="83.8" y="92.5">5V_peref</text>
<text x="138.7" y="91.2">SCL</text>
<text x="190.5" y="91.2">GND</text>
<text x="215.2" y="95">RSen</text>
<text x="276.9" y="95">rsA</text>
<text x="373.4" y="91.2">GPIO27</text>
<text x="373.4" y="93.8">GPIO23</text>
<text x="49.5" y="97.6">12V_RFID</text>
<text x="136.4" y="96.3">Data_0</text>
<text x="138.3" y="101.4">GND</text>
<text x="190.5" y="96.3">TX</text>
<text x="190.5" y="101.4">RX</text>
<text x="276.9" y="98.8">rsB</text>
<text x="49.5" y="107.7">GND</text>
<text x="136.4" y="106.5">Data_1</text>
<text x="190.5" y="106.5">RSen</text>
<text x="223.8" y="102.7">TX</text>
<text x="276.9" y="107.7">5V_peref</text>
<text x="276.9" y="103.9">GND</text>
<text x="373.4" y="103.9">GPIO22</text>
<text x="373.4" y="106.5">GPIO24</text>
<text x="49.5" y="112.8">GND</text>
<text x="135.8" y="111.5">GPIO27</text>
<text x="190.5" y="111.5">GND</text>
<text x="373.4" y="109">GPIO10</text>
<text x="373.4" y="111.5">GPIO25</text>
<text x="135.8" y="116.6">GPIO22</text>
<text x="190.5" y="116.6">GPIO23</text>
<text x="221.5" y="115.4">RSen</text>
<text x="373.4" y="114.1">GPIO9</text>
<text x="373.4" y="116.6">GPIO8</text>
<text x="139.8" y="121.7">3,3</text>
<text x="190.5" y="121.7">GPIO24</text>
<text x="303.5" y="124.2">rsB_120</text>
<text x="135.8" y="126.8">GPIO10</text>
<text x="136.8" y="131.9">GPIO9</text>
<text x="190.5" y="126.8">GND</text>
<text x="190.5" y="131.9">GPIO25</text>
<text x="270.4" y="131.9">GND</text>
<text x="303.5" y="129.3">RS_GND</text>
<text x="373.4" y="126.8">GPIO11</text>
<text x="373.4" y="131.9">GPIO5</text>
<text x="373.4" y="129.3">GPIO7</text>
<text x="135.8" y="136.9">GPIO11</text>
<text x="190.5" y="136.9">GPIO8</text>
<text x="373.4" y="134.4">GPIO6</text>
<text x="373.4" y="136.9">GPIO12</text>
<text x="88.9" y="140.8">3,3</text>
<text x="138.3" y="142">GND</text>
<text x="190.5" y="142">GPIO7</text>
<text x="373.4" y="139.5">GPIO13</text>
<text x="226.1" y="148.4">GND</text>
<text x="373.4" y="149.6">GPIO21</text>
<text x="58.4" y="153.5">12V_RFID</text>
<text x="136.8" y="152.2">GPIO5</text>
<text x="190.5" y="152.2">GND</text>
<text x="373.4" y="154.7">GPIO26</text>
<text x="373.4" y="152.2">GPIO20</text>
<text x="50.8" y="158.5">GND</text>
<text x="76.2" y="159.8">Data_0</text>
<text x="92.7" y="159.8">Data_1</text>
<text x="136.8" y="157.3">GPIO6</text>
<text x="190.5" y="157.3">GPIO12</text>
<text x="373.4" y="159.8">GPIO19</text>
<text x="373.4" y="157.3">GPIO16</text>
<text x="135.8" y="162.3">GPIO13</text>
<text x="135.8" y="167.4">GPIO19</text>
<text x="190.5" y="162.3">GND</text>
<text x="190.5" y="167.4">GPIO16</text>
<text x="373.4" y="162.3">GND</text>
<text x="45.7" y="170">Data_0_IN</text>
<text x="80" y="170">Data_0</text>
<text x="114.3" y="170">GND</text>
<text x="135.8" y="172.5">GPIO26</text>
<text x="190.5" y="172.5">GPIO20</text>
<text x="45.7" y="175">Data_1_IN</text>
<text x="138.3" y="177.6">GND</text>
<text x="190.5" y="177.6">GPIO21</text>
<text x="208.1" y="177.6">A_IN</text>
<text x="285.8" y="177.6">A_GND</text>
<text x="80" y="181.4">Data_1</text>
<text x="208.2" y="181.4">GND</text>
<text x="208.6" y="185.2">SCL</text>
<text x="285.8" y="181.4">3,3</text>
<text x="285.8" y="185.2">SDA</text>
<text x="50.8" y="201.7">A_IN</text>
<text x="50.8" y="206.8">A_GND</text>
<text x="50.8" y="224.6">SCL</text>
<text x="50.8" y="229.7">SDA</text>
</g>
<g font-size="1.8" fill="#008484">
<text x="242.8" y="68.5">VD3</text>
<text x="82.8" y="74.4">VD5</text>
<text x="174.8" y="77.6">A1</text>
<text x="242.1" y="72.4">BAR43CFILM</text>
<text x="82" y="78.2">BAR43CFILM</text>
<text x="152.1" y="82">3.3V</text>
<text x="178.4" y="82">5V</text>
<text x="317.2" y="80.7">2</text>
<text x="359.9" y="82">1</text>
<text x="152.1" y="87">GPIO_2(SDA)</text>
<text x="178.4" y="87">5V</text>
<text x="317.2" y="85.8">1</text>
<text x="359.9" y="84.5">2</text>
<text x="359.9" y="87">3</text>
<text x="359.9" y="89.6">4</text>
<text x="32.3" y="93.4">1</text>
<text x="152.1" y="92.1">GPIO_3(SCL)</text>
<text x="176.7" y="92.1">GND</text>
<text x="238.5" y="95.9">nRE</text>
<text x="261.8" y="90.8">RO</text>
<text x="262" y="95.9">AY</text>
<text x="317.2" y="95.9">2</text>
<text x="359.9" y="92.1">5</text>
<text x="359.9" y="94.7">6</text>
<text x="32.3" y="98.5">2</text>
<text x="152.1" y="97.2">GPIO_4</text>
<text x="170.8" y="97.2">GPIO14(TX)</text>
<text x="238.5" y="99.7">DE</text>
<text x="262.1" y="99.7">BZ</text>
<text x="317.2" y="101">1</text>
<text x="152.1" y="107.4">GPIO17</text>
<text x="152.1" y="102.3">GND</text>
<text x="170.6" y="102.3">GPIO15(RX)</text>
<text x="174.7" y="107.4">GPO18</text>
<text x="238.5" y="103.5">DI</text>
<text x="260.5" y="104.8">GND</text>
<text x="359.9" y="104.8">1</text>
<text x="359.9" y="107.4">2</text>
<text x="32.3" y="108.6">1</text>
<text x="32.3" y="113.7">2</text>
<text x="152.1" y="112.4">GPIO27</text>
<text x="176.7" y="112.4">GND</text>
<text x="261.2" y="108.6">Ucc</text>
<text x="359.9" y="109.9">3</text>
<text x="359.9" y="112.4">4</text>
<text x="152.1" y="117.5">GPIO22</text>
<text x="174.2" y="117.5">GPIO23</text>
<text x="359.9" y="115">5</text>
<text x="359.9" y="117.5">6</text>
<text x="152.1" y="122.6">3.3V</text>
<text x="174.7" y="122.6">GPO24</text>
<text x="321.7" y="125.1">2</text>
<text x="152.1" y="127.7">GPIO10(MOSI)</text>
<text x="176.7" y="127.7">GND</text>
<text x="321.7" y="130.2">1</text>
<text x="359.9" y="127.7">1</text>
<text x="359.9" y="130.2">2</text>
<text x="152.1" y="132.8">GPIO_9(MISO)</text>
<text x="152.1" y="137.8">GPIO11(CLK)</text>
<text x="174.2" y="132.8">GPIO25</text>
<text x="174.2" y="137.8">GPIO_8</text>
<text x="359.9" y="132.8">3</text>
<text x="359.9" y="135.3">4</text>
<text x="359.9" y="137.8">5</text>
<text x="152.1" y="142.9">GND</text>
<text x="174.2" y="142.9">GPIO_7</text>
<text x="359.9" y="140.4">6</text>
<text x="78.9" y="148.6">VD1</text>
<text x="95.5" y="148.6">VD2</text>
<text x="152.1" y="148">IS_SD</text>
<text x="175.4" y="148">ID_SC</text>
<text x="33.6" y="154.3">1</text>
<text x="49.7" y="151.1">VD4</text>
<text x="78.2" y="152.4">BAR43CFILM</text>
<text x="94.7" y="152.4">BAR43CFILM</text>
<text x="152.1" y="153.1">GPIO_5</text>
<text x="176.7" y="153.1">GND</text>
<text x="359.9" y="150.5">1</text>
<text x="359.9" y="153.1">2</text>
<text x="359.9" y="155.6">3</text>
<text x="33.6" y="159.4">2</text>
<text x="50.9" y="156.2">BAR43CFILM</text>
<text x="152.1" y="158.2">GPIO_6</text>
<text x="174.2" y="158.2">GPIO12</text>
<text x="359.9" y="158.2">4</text>
<text x="359.9" y="160.7">5</text>
<text x="152.1" y="163.2">GPIO13</text>
<text x="176.7" y="163.2">GND</text>
<text x="359.9" y="163.2">6</text>
<text x="33.6" y="170.9">1</text>
<text x="152.1" y="168.3">GPIO19</text>
<text x="152.1" y="173.4">GPIO26</text>
<text x="174.2" y="168.3">GPIO16</text>
<text x="174.2" y="173.4">GPIO20</text>
<text x="33.6" y="175.9">2</text>
<text x="152.1" y="178.5">GND</text>
<text x="174.2" y="178.5">GPIO21</text>
<text x="241" y="178.5">Vin+</text>
<text x="251" y="174.1">DA1</text>
<text x="253.4" y="178.5">Vin-</text>
<text x="159.3" y="183.6">PCB_raspberry_pi</text>
<text x="241" y="182.3">GND</text>
<text x="251.2" y="182.3">Vdd(+)</text>
<text x="241" y="186.1">SCL</text>
<text x="242.7" y="190.6">_I2C_ADS1110</text>
<text x="253.1" y="186.1">SDA</text>
<text x="33.6" y="202.6">1</text>
<text x="33.6" y="207.7">2</text>
<text x="33.6" y="225.5">1</text>
<text x="33.6" y="230.5">2</text>
</g>
<g font-size="1.8" fill="#0000c2">
<text x="323" y="114.5" transform="rotate(-90 323 114.5)">RS485 UART</text>
<text x="30.2" y="167.8" transform="rotate(-90 30.2 167.8)">RFID</text>
<text x="31.5" y="232.4" transform="rotate(-90 31.5 232.4)">I2C</text>
<text x="313.7" y="262.7">- RS485 +</text>
<text x="314.7" y="258.9">Raspberry PI:</text>
<text x="317.8" y="260.8">+</text>
<text x="313.7" y="264.6">- i2c- +</text>
<text x="313.7" y="266.5">- RFID +</text>
</g>
</svg>
